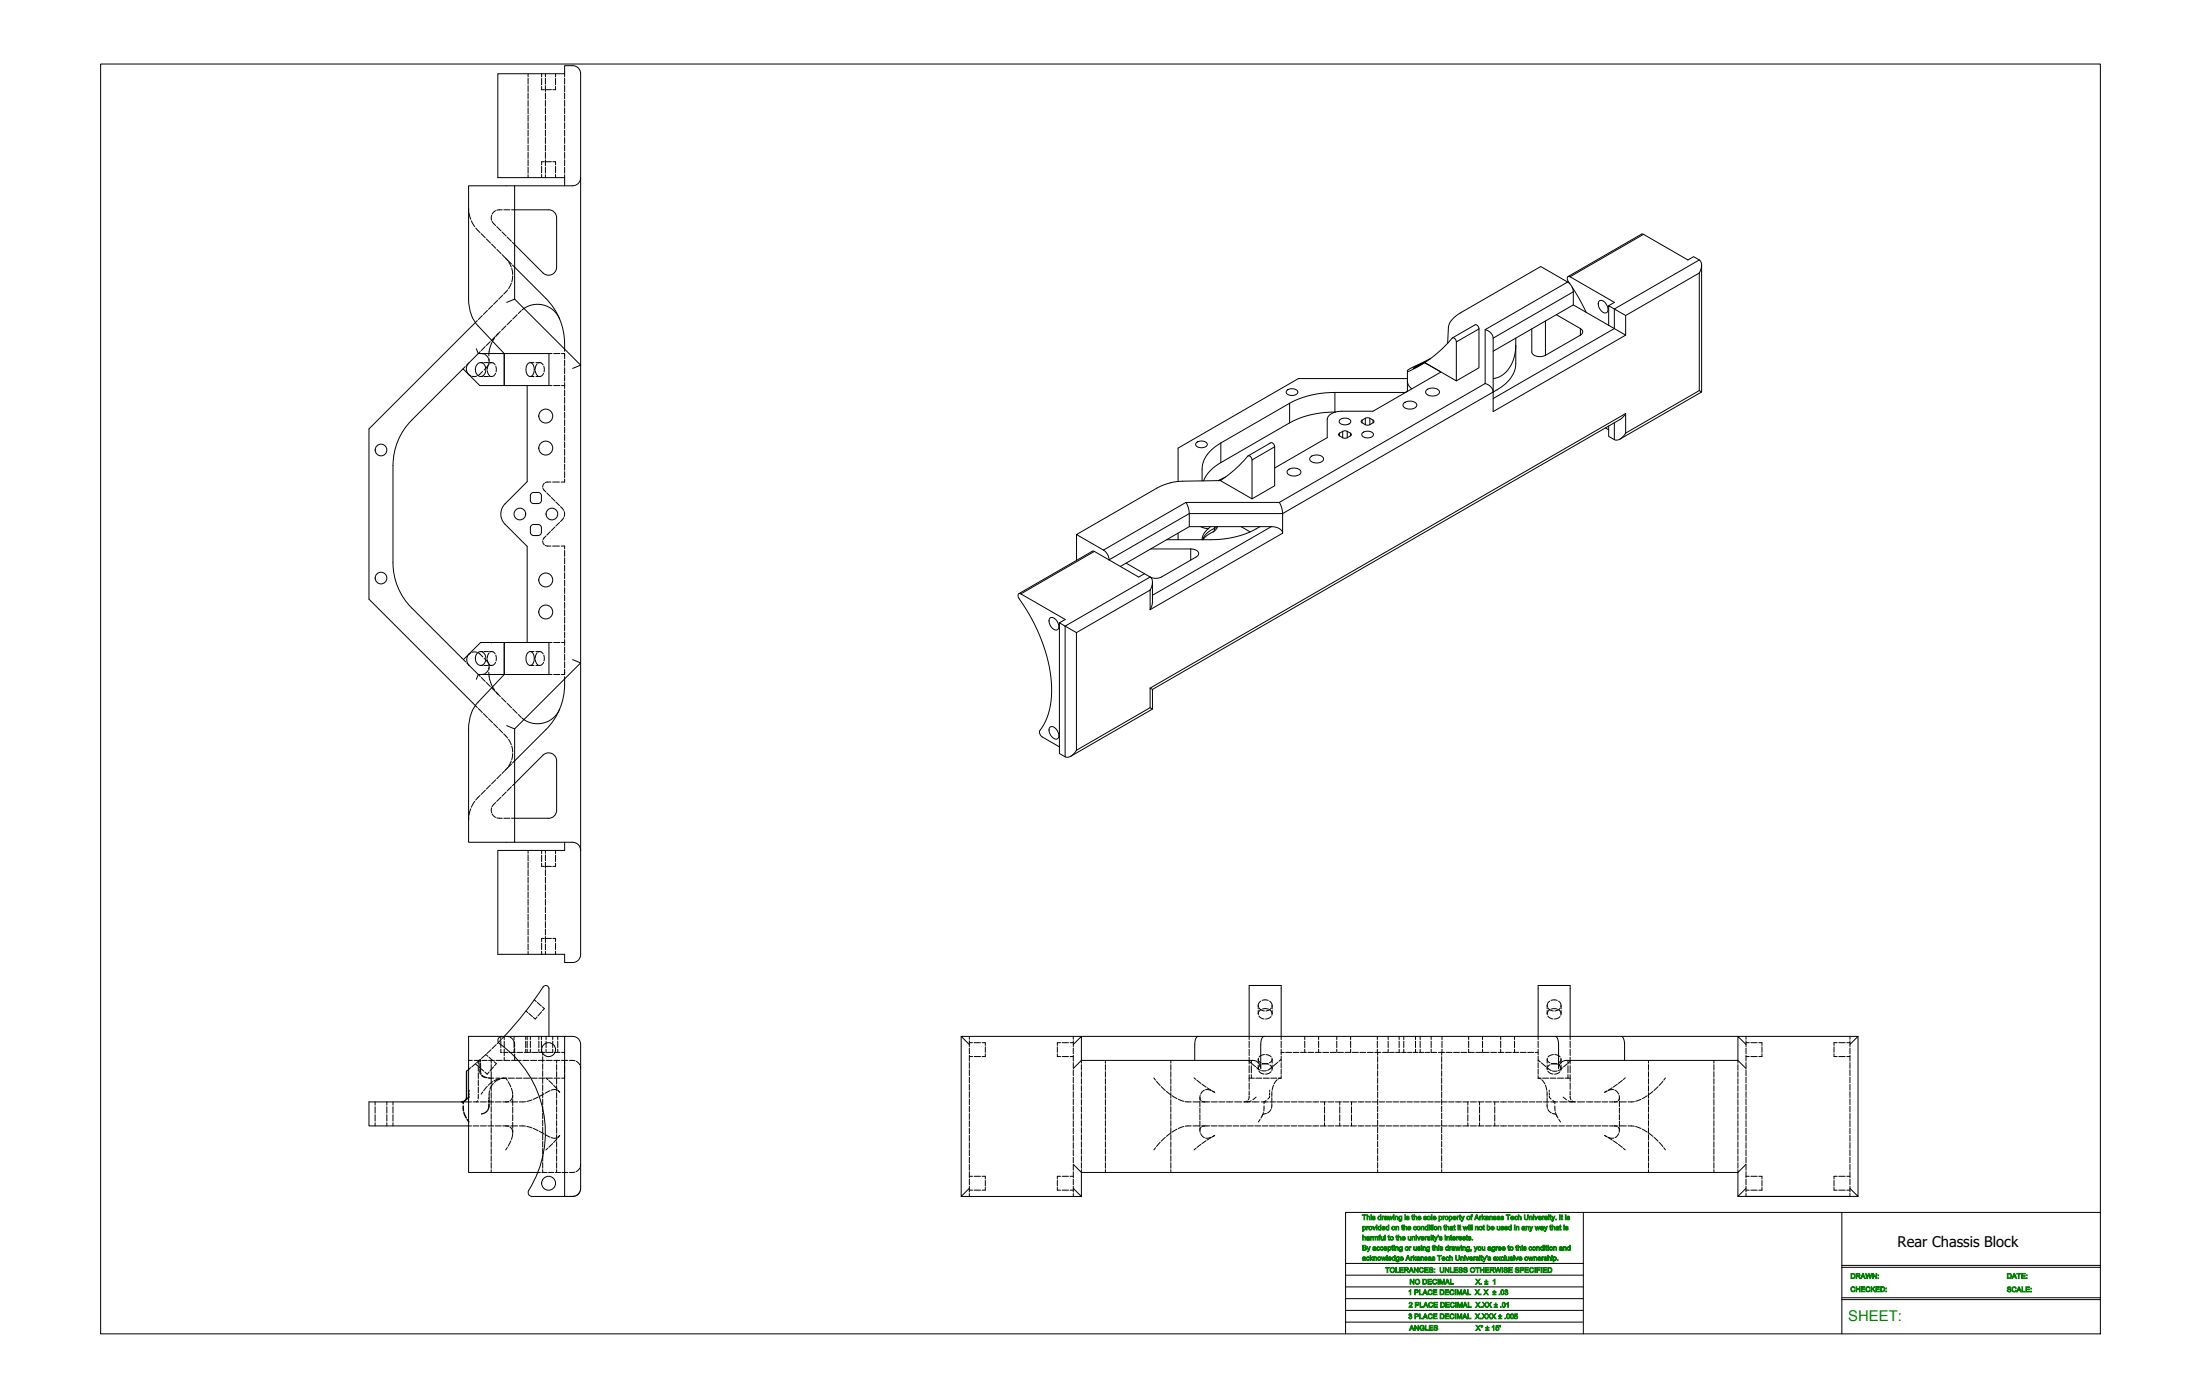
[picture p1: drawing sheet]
<svg xmlns="http://www.w3.org/2000/svg" width="2619mm" height="1664mm" viewBox="0 0 2619 1664" stroke-linecap="round" stroke-linejoin="round" font-family="sans-serif">
<!-- layer: Hidden (ANSI) -->
<g fill="none" stroke="#000" stroke-width="1.19">
<path d="M628 88v3M628 93v7M645 88v4M645 93v8M649 88v3M649 93v7M661 88v4M661 93v8M672 88v3M672 93v7M628 102v7M628 111v7"/>
<path d="M628 120v7M645 103v4h3M649 102v7M649 111v7M649 120v7M650 107h6M661 103v4h-3M672 102v7M672 111v7M672 120v7M628 128v7M628 137v7"/>
<path d="M649 128v7M649 137v7M672 128v7M672 137v7M628 146v7M628 155v7M649 146v7M649 155v7M672 146v7M672 155v7M628 164v7M628 173v7"/>
<path d="M649 164v7M649 173v7M672 164v7M672 173v7M628 181v7M628 190v7M628 199v7M645 198v8M648 192h-3v4M649 181v7M649 190v7M649 199v7"/>
<path d="M650 192h6M658 192h3v4M661 198v8M672 181v7M672 190v7M672 199v7M628 208v3M645 208v3M649 208v3M661 208v3M672 208v3M558 247v4"/>
<path d="M558 253l2 8M585 256v6M590 251l-4 4M598 250h-7M600 250h7M609 250h3M561 263l4 7M566 271l5 6M573 278l5 5M586 263l4 5M591 270l5 5M597 276l5 5"/>
<path d="M579 284l5 5M585 291l5 4M591 297l5 5M604 282l5 5M610 288l2 3M597 303l5 5M602 307l2 3M604 309l5 5M605 311l3 7M609 320l1 7M610 315l2 3M608 337l-3 7"/>
<path d="M610 328l-1 7M592 357l-5 5M598 351l-5 5M604 345l-5 5M574 375l-5 5M580 369l-5 5M586 363l-5 5M616 374l-6 6M620 370l-3 3M623 368l-2 1M624 367h-1M568 381l-2 3"/>
<path d="M593 397l-3 3M593 397l-3 2M596 394l-3 3M602 388l-5 5M609 381l-5 5M572 418l-3 3M577 412l-4 5M583 407l-4 4M589 402l-3 4M589 401l-4 4M672 415v3M554 436l-3 3"/>
<path d="M558 432l-3 3M572 432h3M573 421h3M576 432h5M577 422l4 4M581 435l-5 5M582 427v6M582 426v3M582 421v2M582 433l-1 2-1 4M583 432h2M584 432h3l2 2"/>
<path d="M590 436v7M631 432h5M638 432h4M639 433l-1 2-1 4M641 432h3l2 2M647 436v7M653 421h4M659 421h7M668 421h4v1M672 422v1M672 421v6M672 429v7"/>
<path d="M672 438v7M558 446l2 1M567 448h-6M572 448h3M574 442l-5 5M576 448h5M580 441l1 4 2 2M583 448h2M590 444l-2 3-3 1M631 448h5M637 441l1 4 2 2M638 448h4"/>
<path d="M647 444l-2 3-3 1M653 459h4M659 459h7M668 459h4M672 446v8M672 455v7M672 464v7M672 473v7M672 482v7M672 491v7M672 499v8M672 508v7"/>
<path d="M672 517v7M672 526v7M672 535v7M672 544v7M672 552v7M648 575l-2 3v2M656 574h-7M658 574h8M672 561v7M672 570v4h-4M646 581l4 5M651 587l4 4"/>
<path d="M656 592l4 4M662 597l4 5M667 603l4 4M671 616l-4 5M671 609v6M650 638l-4 4M655 633l-4 4M660 627l-4 4M666 622l-4 4M646 644l1 3 1 1M649 649l7 1M658 650h8"/>
<path d="M668 650h4v3M672 655v7M672 664v7M672 673v7M672 682v7M672 690v7M672 699v7M672 708v7M672 717v7M672 726v7M672 735v7M672 743v8"/>
<path d="M672 752v7M561 777l-3 1M562 776h6M569 777l6 5M572 775h3M576 775h5M582 777l-1 2-1 4M583 775h2M584 776h3l2 2M585 765h.1M590 780v7M631 775h5"/>
<path d="M638 775h4M639 777l-1 2-1 4M641 776h3l2 2M647 780v7M653 765h4M659 765h7M668 765h4M672 761v7M672 770v7M672 779v7M551 785l3 3M556 789l2 3"/>
<path d="M572 792h3M576 792h5M576 783l5 6M580 785l1 4 2 2M581 797l-4 5M582 790v6M582 800v3M582 794v3M583 792h2M590 788l-2 3-3 1M631 792h5M637 785l1 4 2 2"/>
<path d="M638 792h4M647 788l-2 3-3 1M672 788v7M672 797v6M569 803l3 2M573 806l4 5M576 802l-3 1M579 812l4 5M585 818l4 5M586 817l3 4M653 803h4M659 803h7"/>
<path d="M672 802v1h-4M672 805v3M672 800v1M566 840l2 2M590 823l3 3M590 824l3 2M593 826l3 3M597 830l5 6M604 837l5 5M569 843l5 5M575 849l5 5M581 855l5 5"/>
<path d="M610 844l6 5M617 850l3 4M621 855l2 1M623 856h1M587 861l5 5M593 867l5 5M599 873l5 5M605 880l3 6M609 888l1 7M610 897l-1 7M602 915l-5 5M604 913l-2 3"/>
<path d="M608 906l-3 6M609 909l-5 5M612 906l-2 2M584 934l-5 5M590 928l-5 5M596 922l-5 5M609 936l-5 5M612 932l-2 3M565 954l-4 7M571 947l-5 5M578 940l-5 5M590 955l-4 5"/>
<path d="M596 949l-5 5M602 942l-5 5M558 972v4M560 962l-2 8M585 961v6M586 969l4 4M591 973l7 1M600 974h7M609 974h3M628 1012v4M628 1017v7M645 1012v4"/>
<path d="M645 1018v7M649 1012v4M649 1017v7M661 1012v4M661 1018v7M628 1026v7M628 1035v7M645 1027v4h3M649 1026v7M649 1035v7M650 1031h6M661 1027v4h-3"/>
<path d="M628 1044v7M628 1053v7M649 1044v7M649 1053v7M628 1062v7M628 1070v7M628 1079v7M649 1062v7M649 1070v7M649 1079v7M628 1088v7M628 1097v7"/>
<path d="M649 1088v7M649 1097v7M628 1106v7M628 1114v8M648 1117h-3v4M649 1106v7M649 1114v8M650 1117h6M658 1117h3v4M628 1123v7M628 1132v4M645 1122v8"/>
<path d="M645 1132v4M649 1123v7M649 1132v4M661 1122v8M661 1132v4M636 1190l2 2M639 1193l5 4M645 1198l3 2-2 3M1497 1197v4M1498 1200l3 2 4 1M1500 1191l-2 3v4M1502 1191l4-1 3 1"/>
<path d="M1511 1191l2 3 1 4M1513 1200l-3 2-3 1M1514 1197v4M1841 1197v4M1842 1200l3 2 4 1M1844 1191l-2 3-1 4M1846 1191l4-1 3 1M1855 1191l2 3 1 4M1857 1200l-3 2-4 1M1858 1197v4M626 1203l2 2M629 1206l5 4"/>
<path d="M639 1210l-2 3-2-2M645 1204l-5 5M1497 1202v4M1498 1209l2 2 4 2M1501 1201l-3 3v3M1502 1201l3-1 5 1M1511 1202l3 3v3M1513 1210l-3 2-4 1M1514 1202v4M1841 1202v4M1842 1209l2 2 4 2M1845 1201l-3 3-1 3"/>
<path d="M1846 1201l3-1 5 1M1855 1202l2 3v3M1857 1210l-3 2-4 1M1858 1202v4M596 1233v4M596 1239v8M597 1237l-5 5M598 1236l2-3v4M600 1239v8M603 1233l3 1M607 1234l4 5M612 1233v4"/>
<path d="M612 1239v8M612 1240v6M626 1233v4M626 1239v8M627 1233v4M627 1239v8M631 1233v4M631 1239v8M641 1233v4M641 1239v8M644 1233v4M644 1239v8"/>
<path d="M650 1233v4M650 1239v8M658 1233v4M658 1239v8M664 1233v4M664 1239v8M1154 1233v4M1154 1239v6M1277 1233v4M1277 1239v6M1487 1233v4M1487 1239v8"/>
<path d="M1525 1233v4M1525 1239v8M1553 1233v4M1553 1239v8M1569 1233v4M1569 1239v8M1591 1233v4M1591 1239v8M1607 1233v4M1607 1239v8M1639 1233v4M1639 1239v8"/>
<path d="M1652 1233v4M1652 1239v8M1665 1233v4M1665 1239v8M1671 1233v4M1671 1239v8M1685 1233v4M1685 1239v8M1690 1233v4M1690 1239v8M1703 1233v4M1703 1239v8"/>
<path d="M1716 1233v4M1716 1239v8M1748 1233v4M1748 1239v8M1764 1233v4M1764 1239v8M1786 1233v4M1786 1239v8M1802 1233v4M1802 1239v8M1831 1233v4M1831 1239v8"/>
<path d="M1869 1233v4M1869 1239v8M2078 1233v4M2078 1239v6M2202 1233v4M2202 1239v6M581 1257l-3-2-5 5M582 1258l5 5M584 1249l-5 5M590 1243l-4 5M596 1249v3h2M599 1252h6"/>
<path d="M600 1249v7M600 1258v4M606 1252h7M612 1249v3M612 1247v6M612 1255v2M615 1252h7M626 1249v3M627 1249v3M631 1249v3h-7M633 1252h7M641 1249v3"/>
<path d="M642 1252h7M644 1249v3M646 1252v4M646 1257v7M650 1249v3M651 1252h7M658 1249v3M659 1252h8M664 1249v3M668 1252h4M1154 1257h3M1154 1241h3"/>
<path d="M1154 1247v7M1154 1256v7M1159 1257h8M1159 1241h8M1169 1241h4v3M1173 1254v3h-4M1173 1246v6M1258 1254v3h4M1258 1246v6M1262 1241h-4v3M1264 1257h8M1264 1241h8"/>
<path d="M1273 1257h4M1273 1241h4M1277 1247v7M1277 1256v7M1487 1249v7M1487 1258v8M1498 1259v4l3 2M1505 1255l-4 1-2 2M1507 1255l3 1 3 2M1514 1259l-1 4-2 2M1525 1252h3M1525 1249v6"/>
<path d="M1525 1257v6M1530 1252h7M1539 1252h7M1548 1252h7M1553 1249v3M1557 1252h7M1565 1252h7M1569 1249v3M1574 1252h7M1583 1252h7M1591 1249v3M1592 1252h7"/>
<path d="M1601 1252h7M1607 1249v3M1609 1252h8M1618 1252h7M1627 1252h7M1636 1252h7M1639 1249v3M1640 1252v4M1640 1257v7M1652 1249v3h-7M1654 1252h5M1661 1252h6"/>
<path d="M1665 1249v3M1668 1252h6M1671 1249v3M1675 1252h5M1682 1252h5M1685 1249v3M1689 1252h5M1690 1249v3M1696 1252h6M1703 1252h7M1703 1249v3M1712 1252h7"/>
<path d="M1716 1252v4M1716 1257v7M1716 1249v3M1721 1252h7M1730 1252h7M1739 1252h7M1748 1252h7M1748 1249v3M1756 1252h7M1764 1249v3M1765 1252h7M1774 1252h7"/>
<path d="M1783 1252h7M1786 1249v3M1792 1252h7M1800 1252h8M1802 1249v3M1809 1252h7M1818 1252h7M1827 1252h4M1831 1249v6M1831 1257v6M1842 1259v4l2 2M1849 1255l-4 1-3 2"/>
<path d="M1850 1255l4 1 3 2M1858 1259l-1 4-2 2M1869 1249v7M1869 1258v8M2078 1247v7M2078 1256v7M2078 1257h4M2078 1241h4M2084 1257h7M2084 1241h7M2093 1241h4v3M2097 1254v3h-4"/>
<path d="M2097 1246v6M2183 1246v6M2183 1254v3h3M2186 1241h-3v3M2188 1257h8M2188 1241h8M2198 1257h4M2198 1241h4M2202 1247v7M2202 1256v7M558 1262h4M558 1273h.1"/>
<path d="M560 1270l-2 2M564 1262h8M566 1266l3 2M566 1266l-4 3M569 1263l3-2v3M569 1263v3M569 1268v7M569 1277v6M569 1263l-2 2M570 1270l6 5M571 1272l1 7M571 1261v3"/>
<path d="M571 1266v5M572 1272l1 6M572 1265v6M573 1280l6 3M574 1262h6M574 1280l6 3M581 1262h7M582 1276l-2 2-3-2M585 1262v3M585 1267v7M585 1275v7M587 1270l-4 5"/>
<path d="M588 1264l3 2-2 2M590 1262h8M600 1262h7M609 1262h3M617 1262h3M622 1262h8M631 1262h8M641 1262h7M646 1266v7M646 1274v7M650 1262h7M659 1262h7"/>
<path d="M662 1262v3M662 1267v7M662 1275v7M668 1262h8M672 1262v4M672 1268v9M672 1279v4M678 1262h6M686 1263l4 4M690 1269l1 2M1154 1265v6M1154 1273v7"/>
<path d="M1277 1265v6M1277 1273v7M1287 1262v3M1287 1267v7M1287 1275v7M1316 1262v3M1316 1267v7M1316 1275v7M1393 1262v3M1393 1267v7M1393 1275v7M1487 1268v9"/>
<path d="M1487 1279v8M1487 1263l2 2M1489 1279v4h-1M1489 1262v4M1489 1268v9M1490 1266l4 3M1495 1270l5 4M1497 1261v4M1497 1267v5M1498 1275l2 2 4 1M1501 1267l-3 2v4M1501 1274h6"/>
<path d="M1502 1265h7M1502 1266h3l5 1M1511 1268l3 2v4M1513 1275l-3 2-4 1M1514 1270l-5 4M1514 1261v4M1514 1267v5M1521 1264l-6 5M1525 1265v6M1525 1272v7M1525 1261l-3 2M1640 1266v7"/>
<path d="M1640 1274v7M1716 1266v7M1716 1274v7M1831 1265v6M1831 1272v7M1831 1261l2 3M1834 1265l6 4M1841 1270l5 4M1841 1261v4M1841 1267v5M1842 1275l2 2 4 1M1845 1267l-3 2-1 4"/>
<path d="M1846 1265h7M1846 1266h3l5 1M1848 1275h5M1855 1268l2 2v4M1857 1275l-3 2-4 1M1858 1261v4M1858 1267v5M1859 1271l-4 3M1865 1266l-4 4M1866 1262v4M1866 1268v9M1866 1279v4"/>
<path d="M1869 1268v9M1869 1279v8M1869 1263l-3 2M1962 1262v3M1962 1267v7M1962 1275v7M2040 1262v3M2040 1267v7M2040 1275v7M2068 1262v3M2068 1267v7M2068 1275v7"/>
<path d="M2078 1265v6M2078 1273v7M2202 1265v6M2202 1273v7M558 1297v2M569 1285v7M569 1294v6M575 1299l-2 3M580 1293l-4 5M581 1283h7M582 1283h3M583 1298l-1 7"/>
<path d="M585 1284v6M585 1292v7M587 1287l-6 4M587 1289l-4 7M590 1283h5M594 1284l-6 2M595 1284l-7 4M597 1283h6M600 1283h-4M601 1283l-4 1M602 1283l2 3M605 1287l3 7"/>
<path d="M605 1283h7M609 1295l1 7M614 1283h7M623 1283h7M632 1283h7M641 1283h7M646 1283v6M646 1291v7M646 1299v7M650 1283l2 2M650 1283h7M653 1286l5 4"/>
<path d="M655 1298l-6 3M659 1292l4 4M659 1283h7M662 1297h-6M662 1284v6M662 1292v7M664 1297l2 3-2-2M668 1283h4M672 1283h.1M1154 1282v7M1154 1291v6M1154 1299v7"/>
<path d="M1277 1282v7M1277 1291v6M1277 1299v7M1287 1284v6M1287 1292v7M1316 1284v6M1316 1292v7M1373 1283l2 2M1376 1287l5 5M1382 1293l5 5M1388 1299l6 4M1393 1284v6"/>
<path d="M1393 1292v7M1421 1283l2 2M1424 1286l5 3M1430 1290l5 4M1433 1297l-4 5M1435 1297l6 1M1437 1295l5 3M1443 1298l3 2-3-2M1487 1283h.1M1487 1289v7M1487 1298v5M1489 1283h4"/>
<path d="M1495 1283h7M1503 1283h8M1511 1297v2M1512 1283h7M1514 1299v6M1516 1291l-2 6M1520 1285l-4 5M1524 1283l-3 1M1525 1280v3h-4M1640 1283v6M1640 1291v7M1640 1299v7"/>
<path d="M1716 1283v6M1716 1291v7M1716 1299v7M1831 1283l2 1M1831 1283h3M1831 1280v3M1835 1285l3 5M1836 1283h7M1839 1291l2 6M1841 1299v6M1844 1297v2M1845 1283h7"/>
<path d="M1854 1283h7M1862 1283h5M1868 1283h1M1869 1289v7M1869 1298v5M1913 1298l-3 2 2-2M1919 1295l-5 3M1920 1297l-6 1M1922 1297l4 5M1925 1290l-5 4M1931 1286l-5 3M1934 1283l-2 2"/>
<path d="M1962 1284v6M1962 1292v7M1967 1299l-5 4M1973 1293l-5 5M1979 1287l-5 5M1982 1283l-2 2M2040 1284v6M2040 1292v7M2068 1284v6M2068 1292v7M2078 1282v7M2078 1291v6"/>
<path d="M2078 1299v7M2202 1282v7M2202 1291v6M2202 1299v7M446 1311v4M446 1317v8M460 1311v4M460 1317v8M468 1311v4M468 1317v8M550 1311h.1M551 1316v6"/>
<path d="M551 1316l1 6M551 1311v3M554 1310l-3 1v3M555 1308l-1 1M557 1306l-1 1M558 1306h-1M558 1301v2M558 1304v2M558 1311h3M558 1304v2l-2 2M563 1311h7M568 1310l-1 1"/>
<path d="M569 1302v6M572 1311h7M581 1311h7M582 1314l-1 6M582 1306v2M582 1311v-2v3M582 1313v6M582 1306v6M585 1300v7M585 1309v6M585 1317v7M589 1311h8"/>
<path d="M598 1311h8M605 1311h-3M608 1311h8M610 1304l-1 4-2 2M610 1303v4M610 1308v8M610 1317v8M625 1311h-7M633 1309l-6 2M640 1306l-5 2M646 1308v7M646 1316v7"/>
<path d="M647 1302l-5 3M662 1300v7M662 1309v6M662 1317v7M1154 1308v7M1154 1316v7M1277 1308v7M1277 1316v7M1287 1300v7M1287 1309v6M1287 1317v7M1316 1300v7"/>
<path d="M1316 1309v6M1316 1317v7M1393 1300v7M1393 1309v6M1393 1317v7M1395 1304l6 3M1402 1308l7 3M1410 1311h8M1420 1311h8M1428 1306v3M1428 1311v6M1428 1319v6"/>
<path d="M1428 1304v4l1 2M1430 1311h5M1431 1311h3M1436 1311h4M1442 1311h7M1451 1311h7M1459 1311h8M1469 1311h9M1480 1311h8M1484 1310l-3 1M1487 1304l-1 5M1489 1310l-5 1"/>
<path d="M1490 1311h9M1495 1306l-4 3M1501 1311h8M1504 1316v6M1504 1311v3M1505 1311h1M1507 1310l-2 1M1511 1306l-2 2M1511 1304v2M1511 1306h.1M1511 1301v2M1511 1311h7"/>
<path d="M1514 1313l-1 6M1514 1306v6M1520 1311h7M1528 1311h7M1537 1311h7M1545 1311h7M1554 1311h7M1562 1311h7M1571 1311h7M1576 1311v4M1576 1317v8M1580 1311h7"/>
<path d="M1589 1311h7M1594 1311v4M1594 1317v8M1598 1311h7M1607 1311h7M1608 1311v4M1608 1317v8M1616 1311h7M1625 1311h6M1633 1311h7M1640 1308v7M1640 1316v7"/>
<path d="M1641 1311h7M1649 1311h7M1658 1311h6M1666 1311h7M1674 1311h7M1683 1311h6M1691 1311h6M1699 1311h7M1707 1311h7M1716 1311h6M1716 1308v7M1716 1316v7"/>
<path d="M1724 1311h7M1732 1311h7M1741 1311h7M1747 1311v4M1747 1317v8M1750 1311h7M1759 1311h7M1761 1311v4M1761 1317v8M1768 1311h7M1777 1311h7M1779 1311v4"/>
<path d="M1779 1317v8M1786 1311h7M1794 1311h7M1803 1311h7M1811 1311h7M1820 1311h7M1828 1311h7M1837 1311h7M1841 1313l1 6M1841 1306v6M1844 1301v2M1844 1304v2"/>
<path d="M1844 1306h.1M1844 1306l2 2M1845 1311h9M1848 1310l2 1M1849 1311h.1M1850 1316l1 6M1850 1311v3M1856 1311h9M1860 1306l4 3M1866 1310l5 1M1867 1311h8M1869 1304l1 5"/>
<path d="M1871 1310l3 1M1877 1311h9M1888 1311h8M1898 1311h7M1906 1311h8M1915 1311h5M1920 1311h5M1924 1311h-3M1927 1304v4l-1 2M1927 1306v3M1927 1311v6M1927 1319v6"/>
<path d="M1927 1311h8M1945 1311h-7M1953 1308l-6 3M1960 1304l-6 3M1962 1300v7M1962 1309v6M1962 1317v7M2040 1300v7M2040 1309v6M2040 1317v7M2068 1300v7M2068 1309v6"/>
<path d="M2068 1317v7M2078 1308v7M2078 1316v7M2202 1308v7M2202 1316v7M446 1327v7M446 1336v4M460 1327v7M460 1336v4M468 1327v7M468 1336v4M552 1324l3 7"/>
<path d="M556 1332l2 3M558 1340h3M563 1340h7M572 1340h7M576 1325l-3 1 1-1M579 1322l-4 3M581 1340h7M581 1320l-4 4M585 1325v7M585 1334v6M589 1340h8M598 1340h8"/>
<path d="M602 1340h3M608 1340h8M610 1327v7M610 1336v7M618 1340h7M646 1325v6M646 1333v7M662 1325v7M662 1334v6M1154 1325v7M1154 1334v7M1277 1325v7"/>
<path d="M1277 1334v7M1287 1325v7M1287 1334v6M1316 1325v7M1316 1334v6M1393 1325v7M1393 1334v6M1418 1340h-8M1420 1340h8M1428 1326v7M1428 1334v7M1430 1340h5"/>
<path d="M1434 1340l-3 1M1436 1340h4M1442 1340h6M1450 1340h7M1459 1340h7M1467 1340h7M1476 1340h7M1485 1340h7M1493 1340h7M1500 1332l-2 3M1502 1340h7M1502 1327v1"/>
<path d="M1504 1324l-3 7M1507 1325l-4 1M1511 1340h7M1513 1320l-4 4M1519 1340h7M1528 1340h7M1537 1340h6M1545 1340h7M1554 1340h7M1562 1340h7M1571 1340h7M1576 1327v7"/>
<path d="M1576 1336v4M1580 1340h7M1589 1340h7M1594 1327v7M1594 1336v4M1598 1340h7M1607 1340h7M1608 1327v7M1608 1336v4M1616 1340h7M1625 1340h6M1633 1340h7"/>
<path d="M1640 1325v6M1640 1333v7M1641 1340h7M1649 1340h7M1658 1340h6M1666 1340h7M1674 1340h7M1683 1340h6M1691 1340h6M1699 1340h7M1707 1340h7M1716 1340h6"/>
<path d="M1716 1325v6M1716 1333v7M1724 1340h7M1732 1340h7M1741 1340h7M1747 1327v7M1747 1336v4M1750 1340h7M1759 1340h7M1761 1327v7M1761 1336v4M1768 1340h7"/>
<path d="M1777 1340h7M1779 1327v7M1779 1336v4M1786 1340h7M1795 1340h6M1803 1340h7M1812 1340h7M1820 1340h7M1829 1340h7M1838 1340h7M1842 1320l4 4M1846 1340h7"/>
<path d="M1848 1325l3 1M1851 1324l3 7M1852 1327l1 1M1855 1340h7M1855 1332l2 3M1864 1340h7M1872 1340h7M1881 1340h7M1890 1340h6M1898 1340h7M1907 1340h7M1915 1340h5"/>
<path d="M1920 1340h5M1921 1340l3 1M1927 1326v7M1927 1334v7M1927 1340h8M1938 1340h7M1962 1325v7M1962 1334v6M2040 1325v7M2040 1334v6M2068 1325v7M2068 1334v6"/>
<path d="M2078 1325v7M2078 1334v7M2202 1325v7M2202 1334v7M585 1342v7M585 1350v7M585 1359v6M607 1341l2 2 1 4M608 1358l-3 6M610 1349l-1 7M610 1345v3M627 1340l6 2"/>
<path d="M635 1343l5 3M642 1346l5 4M646 1342v6M646 1350v7M646 1358v7M649 1350l6 3M656 1354h6M662 1342v7M662 1350v7M662 1359v6M663 1355l-4 5M664 1354l2-3-2 3"/>
<path d="M1154 1342v7M1154 1351v7M1154 1360v7M1277 1342v7M1277 1351v7M1277 1360v7M1287 1342v7M1287 1350v7M1287 1359v6M1316 1342v7M1316 1350v7M1316 1359v6"/>
<path d="M1381 1359l-5 5M1387 1353l-5 5M1393 1342v7M1393 1350v7M1393 1359v6M1394 1348l-6 4M1401 1344l-6 3M1409 1341l-7 2M1428 1342v3M1429 1349l4 5M1429 1341a6 6 0 0 0-1 7M1435 1358l-5 3"/>
<path d="M1441 1353l-6 1M1442 1354l-5 3M1443 1353l3-2-3 2M1640 1342v6M1640 1350v7M1640 1358v7M1716 1342v6M1716 1350v7M1716 1358v7M1912 1353l-2-2 3 2M1914 1354l5 3M1914 1353l6 1"/>
<path d="M1920 1358l5 3M1926 1341a6 6 0 0 1 1 7M1926 1349l-4 5M1927 1342v3M1947 1341l6 2M1954 1344l6 3M1962 1348l5 4M1962 1342v7M1962 1350v7M1962 1359v6M1968 1353l5 5M1974 1359l5 5"/>
<path d="M2040 1342v7M2040 1350v7M2040 1359v6M2068 1342v7M2068 1350v7M2068 1359v6M2078 1342v7M2078 1351v7M2078 1360v7M2202 1342v7M2202 1351v7M2202 1360v7"/>
<path d="M585 1367v7M585 1375v7M604 1366l-2 2M646 1367v6M646 1375v7M652 1366l-2 2M658 1361l-5 4M662 1367v7M662 1375v7M1154 1368v7M1154 1377v7M1277 1368v7"/>
<path d="M1277 1377v7M1287 1367v7M1287 1375v7M1316 1367v7M1316 1375v7M1375 1366l-2 2M1393 1367v7M1393 1375v7M1423 1367l-2 1M1429 1362l-5 4M1640 1367v6M1640 1375v7"/>
<path d="M1716 1367v6M1716 1375v7M1926 1362l5 4M1932 1367l2 1M1962 1367v7M1962 1375v7M1980 1366l2 2M2040 1367v7M2040 1375v7M2068 1367v7M2068 1375v7M2078 1368v7"/>
<path d="M2078 1377v7M2202 1368v7M2202 1377v7M585 1384v6M585 1392v3M640 1395h3M645 1395h6M646 1384v6M646 1392v3M653 1395h6M661 1395h6M662 1384v6"/>
<path d="M662 1392v3M669 1395h7M684 1395h-6M690 1390l-4 4M691 1386l-1 3M1154 1400h3M1154 1386v7M1154 1394v7M1159 1400h8M1169 1400h4v3M1262 1400h-4v3M1264 1400h8"/>
<path d="M1273 1400h4M1277 1386v7M1277 1394v7M1287 1384v6M1287 1392v3M1316 1384v6M1316 1392v3M1393 1384v6M1393 1392v3M1640 1384v6M1640 1392v3M1716 1384v6"/>
<path d="M1716 1392v3M1962 1384v6M1962 1392v3M2040 1384v6M2040 1392v3M2068 1384v6M2068 1392v3M2078 1386v7M2078 1394v7M2078 1400h4M2084 1400h7M2093 1400h4v3"/>
<path d="M2186 1400h-3v3M2188 1400h8M2198 1400h4M2202 1386v7M2202 1394v7M690 1419l-4 4M691 1414l-1 3M1154 1416h3M1154 1403v7M1154 1412v7M1159 1416h8M1173 1413v3h-4"/>
<path d="M1173 1405v6M1258 1413v3h4M1258 1405v6M1264 1416h8M1273 1416h4M1277 1403v7M1277 1412v7M2078 1403v7M2078 1412v7M2078 1416h4M2084 1416h7M2097 1413v3h-4"/>
<path d="M2097 1405v6M2183 1405v6M2183 1413v3h3M2188 1416h8M2198 1416h4M2202 1403v7M2202 1412v7M672 1424h4M684 1423l-6 1M1154 1420v4M1277 1420v4M2078 1420v4"/>
<path d="M2202 1420v4"/>
</g>
<circle cx="573" cy="1326" r=".2" fill="#000"/>
<!-- layer: Visible (ANSI) -->
<g fill="none" stroke="#000" stroke-width="1.19">
<path d="M691 212a10 10 0 0 1-10 9h-69M672 221v-10h-80v-123h80v-10h9a9 9 0 0 1 10 10v347l-79-79-9 4M612 250h41a10 10 0 0 1 9 9v59a10 10 0 0 1-5 9 10 10 0 0 1-11-2l-34-34M612 318l38 37a76 76 0 0 1 22 54M2025 316v150l-97 57M1868 338l-1-3a3 3 0 0 1-2-3 3 3 0 0 1 3-3l53 31-7 4M2022 325a12 12 0 0 0 0-16l-6-4-7 4-55-31-88 51M612 356v-135h-54v135a47 47 0 0 0 11 32l31 33M1871 342l7 11 10 19M1903 358a8 8 0 0 1 10 8 4 4 0 0 1-1 6 4 4 0 0 1-6-1 10 10 0 0 1-3-13zM624 367a29 29 0 0 1 42 13M1852 375l29 16a4 4 0 0 1 3 4 4 4 0 0 1-3 4l-42 24a13 13 0 0 1-16-3v-29"/>
<path d="M1872 363l63 36M1935 375l-21-11v23M566 384l-127 126v203l127 127M1767 392a12 12 0 0 1 10 10v88M567 415l2 6M582 418v3M586 406l-4 12M672 409v6M1723 408l1-18a24 24 0 0 1 14-18l96-55 32 19a15 15 0 0 1 6 11v16l-95 55M1729 402l27-15a5 5 0 0 1 4 4v47l-27 15M1804 402v31a38 38 0 0 1-22 31l-5 3a12 12 0 0 0-10-11M1804 411a40 40 0 0 1-22 38l-5 1"/>
<path d="M569 433a7 7 0 0 1 7 1 7 7 0 0 1 2 7 6 6 0 0 1-6 7 6 6 0 0 1-6-7v-4zM569 421l-11 11a10 10 0 0 0 0 14l13 13h82v-38h-53v38v-38M569 421h31M628 433a4 4 0 0 1 5-1 4 4 0 0 1 2 5 9 9 0 0 1-4 11 10 10 0 0 1-3-15zM681 438l10-3v354l-10-4M1682 438l14-7zM1696 432l19 11-81 46h-37a16 16 0 0 0-18 10v22l-62 36M1696 432l-21 11M1696 432l17-14 15-16a4 4 0 0 1 5 5v46zM1702 427l-27 13v14M557 445l-6-6-61 61a76 76 0 0 0-22 54M557 445l1 1"/>
<path d="M627 459v114l-26 27a17 17 0 0 0 0 24l26 26v115M1675 454a12 12 0 0 0 5 9M1675 454v12M1675 451h-130l-143 82v40M1532 465a9 9 0 0 1 13 2 8 8 0 0 1-14 0zM1671 480a10 10 0 0 1 15 2 10 10 0 0 1-16 0zM1673 467h-84a112 112 0 0 0-54 13l-82 47a39 39 0 0 0-22 31v14M1698 464a11 11 0 0 1 15 2 8 8 0 0 1-11 5 4 4 0 0 1-5-2 4 4 0 0 1 1-5zM2022 465l3 1M1589 490a111 111 0 0 0-54 13l-82 48a45 45 0 0 0-21 21M1594 500a9 9 0 0 1 14 1 8 8 0 0 1-13 3l-1-1zM1935 492l-3 4-4 3-556 321"/>
<path d="M1593 516a9 9 0 0 1 15 0v2a9 9 0 0 1-14 1l-1-2zM1620 501a9 9 0 0 1 15 0v2a9 9 0 0 1-14 0l-1-1zM1622 515a9 9 0 0 1 13 2 8 8 0 0 1-14 0zM1911 509l3 2M1914 507v12l7 4a12 12 0 0 0 14-8M1424 527a9 9 0 0 1 13 2 8 8 0 0 1-14 0zM468 554v116a76 76 0 0 0 22 54l61 61 7-7M1485 542l27-15a5 5 0 0 1 5 5v46l-27 16M1533 559a11 11 0 0 1 15 2 6 6 0 0 1-8 6 6 6 0 0 1-8-7zM1560 544a10 10 0 0 1 15 2 10 10 0 0 1-16 1zM1451 572l2-1-1 1M1452 572l-45 1a66 66 0 0 0-30 8l-96 55 32 19a15 15 0 0 1 7 11"/>
<path d="M1452 572l18-13 15-16a4 4 0 0 1 5 4v47zM1459 567l-9 5M632 587l2-1h6a4 4 0 0 1 4 4v5a4 4 0 0 1-3 4h-6a4 4 0 0 1-4-4v-6zM1411 598a27 27 0 0 1 4 13v16M1522 598a26 26 0 0 1 4 13v24a12 12 0 0 0-13-8h-98l-82 47M631 634v-6a4 4 0 0 1 4-4h6a4 4 0 0 1 3 4v6M631 634a4 4 0 0 0 4 3h5a4 4 0 0 0 4-3M1281 636v31M1402 634v8M1440 627l-1 1a20 20 0 0 0-8 14M1449 627l-2 3-3 3a24 24 0 0 0-12 9M1477 627l11 6"/>
<path d="M1499 627a109 109 0 0 1-58 15h-53M1369 653h48a8 8 0 0 1 9 7l-2 3-42 24a15 15 0 0 1-13 0M1340 670l22 13M1362 683l-7 4-54-31-88 51M1362 683l7 4M1369 687a12 12 0 0 1 0 15M1372 693l-1 25-2 8M1250 736a9 9 0 0 1 10 9 4 4 0 0 1-2 5 4 4 0 0 1-5-2 10 10 0 0 1-3-12zM1261 741l7-4-53-30a2.7 2.7 0 0 0-4 1 2.7 2.7 0 0 0 1 4 199 199 0 0 1 40 111 80 80 0 0 1-15 48l1 3 2 3 21 12M1281 753l-20-12v156l7 4a12 12 0 0 0 13-8M558 778a10 10 0 0 0 0 14l11 11M558 778l14-13h28v38"/>
<path d="M569 777a7 7 0 0 1 7 1 7 7 0 0 1 2 7 6 6 0 0 1-6 7 6 6 0 0 1-6-7v-5zM628 777a4 4 0 0 1 5-1 4 4 0 0 1 2 4 9 9 0 0 1-4 12 10 10 0 0 1-3-15zM569 803h84v-38h-53v38M569 803l-2 5M582 803v2M582 805l4 12M600 803l-31 32a47 47 0 0 0-11 32v135h54v-135M672 814a76 76 0 0 1-22 54l-38 38M672 808v6M1369 819l3 1M1372 820v24l-98 56M666 844a29 29 0 0 1-42 12"/>
<path d="M1369 842l3 2M603 864l9 3 79-78v347a10 10 0 0 1-10 9h-9v-9h-80v-124h80v-10M1250 865a7 7 0 0 1 9 7 5 5 0 0 1 1 5 5 5 0 0 1-5 2 11 11 0 0 1-5-14zM662 906v58a10 10 0 0 1-9 10h-41M662 905a10 10 0 0 0-5-8 10 10 0 0 0-11 2l-34 33M612 1002h69a10 10 0 0 1 10 10M597 1233a5 5 0 0 0-4 4 5 5 0 0 0 1 5 131 131 0 0 1 35 177l1 3 3 2h39v-191h9a10 10 0 0 1 10 10v171a10 10 0 0 1-10 10h-9M653 1233v-56a4 4 0 0 0-2-4 4 4 0 0 0-5 2l-22 30-24 28M672 1233h-114v162h82M1144 1233v191l9-10M1426 1233a9 9 0 0 0-4 10v19M1487 1233v-60h38v60"/>
<path d="M1504 1233a9 9 0 0 0-4 10v28a10 10 0 0 0-9-9h-204l-10 9M1831 1233v-60h38v60M1851 1233a9 9 0 0 1 4 10v28a9 9 0 0 1 9-9h204l10 9M1851 1233h360l-9 10M1851 1233h-707l9 10M1929 1233a9 9 0 0 1 4 10v19M2211 1233v191l-9-10M612 1257v5h5M1277 1243l10-10v29M2078 1243l-10-10v29M555 1275v31a6 6 0 0 1-5 5M558 1273l-3 2v31a6 6 0 0 1-6 5l5-2"/>
<path d="M551 1311h.1M558 1311h-119v29h119M1277 1386l10 9M1287 1395v29l-10-10M1287 1395h781M2068 1395v29l10-10M2078 1386l-10 9M1144 1424h143M2068 1424h143M2078 1424h.1M2202 1424h-124"/>
<circle cx="650" cy="495" r="8"/>
<circle cx="453" cy="536" r="7"/>
<circle cx="650" cy="533" r="8"/>
<circle cx="619" cy="612" r="7"/>
<circle cx="657" cy="612" r="7"/>
<circle cx="453" cy="688" r="7"/>
<circle cx="650" cy="690" r="8"/>
<circle cx="650" cy="728" r="8"/>
<circle cx="653" cy="1249" r="8"/>
<circle cx="653" cy="1408" r="8"/>
</g>
<!-- layer: Visible Narrow (ANSI) -->
<g fill="none" stroke="#000" stroke-width="1.19">
<path d="M1956 279l-88 50M2022 309l-101 59v23l-144 83M1866 336l-99 56v64l-245 142h-111l-98 57M1872 347l-95 55M1760 391l-27 16M1839 382v41M1881 391v8M1535 480v23M1589 467v23M1675 465l-2 2M1777 467l-251 144h-111l-95 55M1621 500v3"/>
<path d="M1625 498v7M1630 498v7M1634 500v3M1777 490l158-91v-24l87-50v140l-87 50v-23l-566 327v23l-88 51v-140l88-51v24l157-91M1594 516v3M1598 513v8M1603 513v8M1607 516v3M1921 503v20M1453 527v24M1517 532l-27 15M1429 627l9 2"/>
<path d="M1444 633l1-1 1-3a24 24 0 0 0-15 13M1446 627v2l2-2M1513 627l-141 81M1302 656l-87 51M1417 653v14M1432 641v1M1369 687l-101 58v156"/>
</g>
<!-- layer: 0 -->
<g fill="none" stroke="#000" stroke-width="1.19">
<path d="M120 76h2380v1511h-2380zM1885 1443h-284v61h283M2192 1443v144M2500 1443h-616v144M1601 1504v83M1601 1518h283M2192 1508h308M2192 1506h308M1601 1531h283M1601 1559h283M1601 1545h283M2192 1547h308"/>
<path d="M2192 1544h308M1601 1573h283"/>
</g>
<text font-size="17.7" fill="#008000" x="2199" y="1572">SHEET:</text>
<text font-size="17.5" x="2258" y="1485">Rear Chassis Block</text>
<g font-size="8.4" fill="#008000">
<text x="1621" y="1452">This drawing is the sole property of Arkansas Tech University. It is</text>
<text x="1621" y="1464">provided on the condition that it will not be used in any way that is</text>
<text x="1621" y="1476">harmful to the university's interests.</text>
<text x="1621" y="1488">By accepting or using this drawing, you agree to this condition and</text>
<text x="1621" y="1500">acknowledge Arkansas Tech University's exclusive ownership.</text>
<text x="1649" y="1514">TOLERANCES: UNLESS OTHERWISE SPECIFIED</text>
<text x="2202" y="1522">DRAWN:</text>
<text x="2388" y="1522">DATE:</text>
<text x="1677" y="1528">NO DECIMAL</text>
<text x="1756" y="1528">X. ± 1</text>
<text x="1676" y="1541">1 PLACE DECIMAL X. X ± .03</text>
<text x="2202" y="1537">CHECKED:</text>
<text x="2388" y="1537">SCALE:</text>
<text x="1677" y="1556">2 PLACE DECIMAL X.XX ± .01</text>
<text x="1676" y="1569">3 PLACE DECIMAL X.XXX ± .005</text>
<text x="1677" y="1583">ANGLES</text>
<text x="1756" y="1583">X° ± 15'</text>
</g>
</svg>
